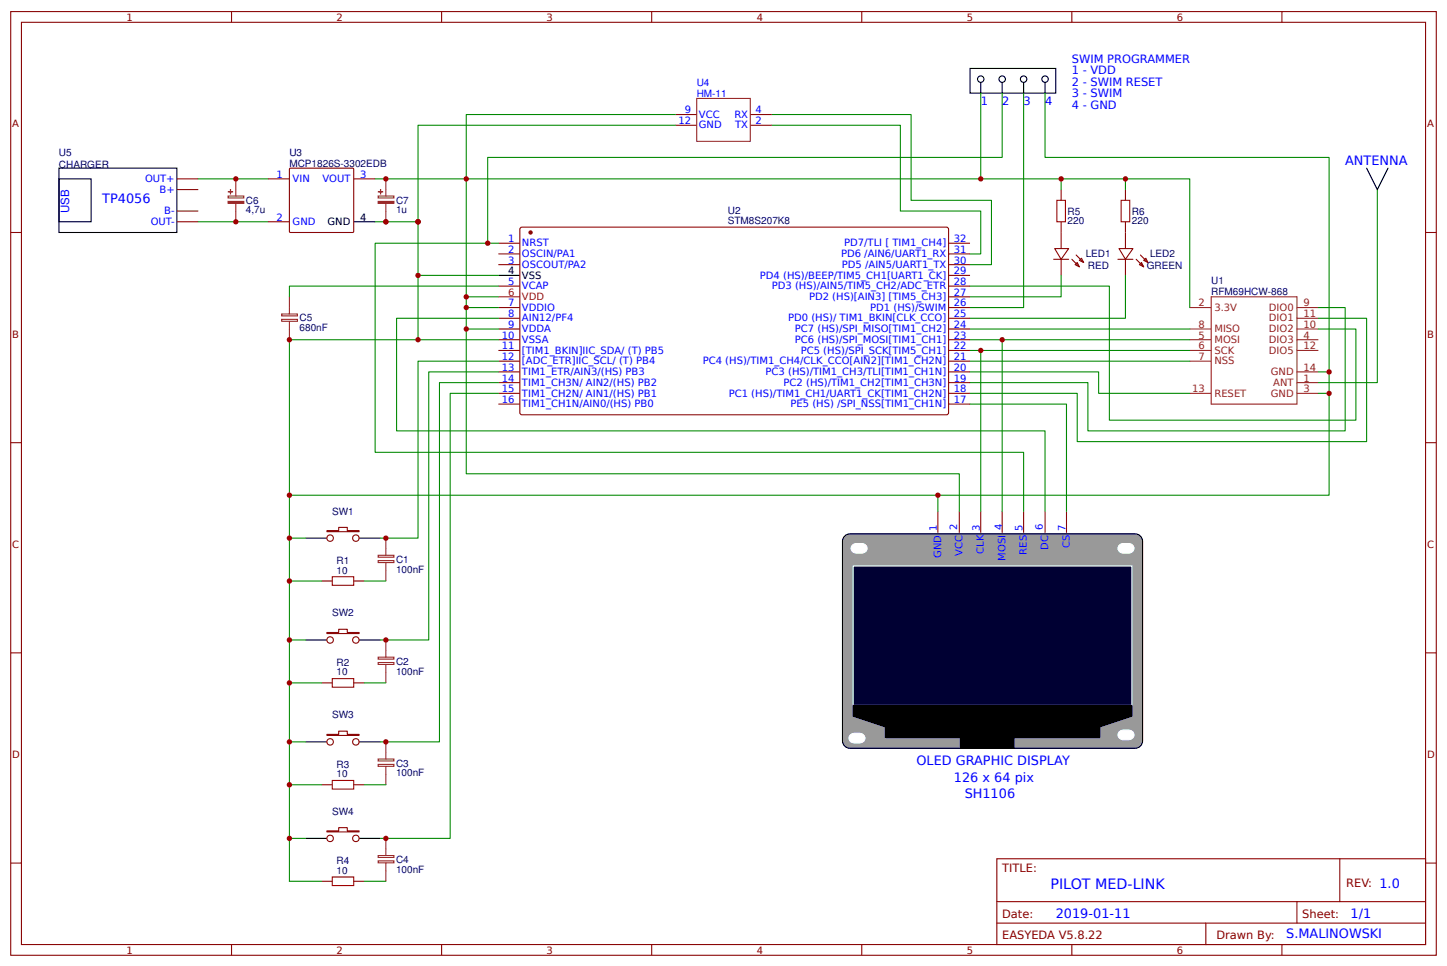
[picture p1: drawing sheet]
<svg xmlns="http://www.w3.org/2000/svg" width="357mm" height="238mm" viewBox="0 0 357 238" stroke-linecap="round" stroke-linejoin="round" font-family="sans-serif">
<g fill="none" stroke="#800" stroke-width=".26">
<path d="M2.6 2.9h351.9v232.8h-351.9zM5.3 5.5h346.6v227.5h-346.6zM57.1 2.9v2.6M109 2.9v2.6M160.9 2.9v2.6M212.7 2.9v2.6M264.6 2.9v2.6M316.4 2.9v2.6M2.6 57.4h2.7M128.6 56.1h105.3l.3 .5-.1 45.5-.5 .2h-105l-.3-.5v-45.2zM351.9 57.4h2.6M123 60h5.3"/>
<path d="M123 70.6h5.3M123 78.5h5.3M123 62.7h5.3M123 65.3h5.3M123 75.9h5.3M234.2 60h5.2M234.2 70.6h5.2M234.2 78.5h5.2M234.2 62.7h5.2M234.2 65.3h5.2M234.2 75.9h5.2M234.2 73.2h5.2"/>
<path d="M234.2 67.9h5.2M123 81.2h5.3M123 83.8h5.3M123 86.5h5.3M123 89.1h5.3M123 91.8h5.3M123 94.4h5.3M123 97h5.3M123 99.7h5.3M234.2 81.2h5.2M234.2 83.8h5.2M234.2 86.5h5.2"/>
<path d="M234.2 89.1h5.2M234.2 91.8h5.2M234.2 94.4h5.2M234.2 97h5.2M234.2 99.7h5.2M2.6 109.2h2.7M351.9 109.2h2.6M2.6 161.1h2.7M351.9 161.1h2.6M2.6 212.9h2.7M246.1 211.9h105.8v21.1h-105.8zM330.7 211.9v10.6"/>
<path d="M351.9 212.9h2.6M57.1 233v2.7M109 233v2.7M160.9 233v2.7M212.7 233v2.7M246.1 222.5h105.8M246.1 227.8h105.8M264.6 233v2.7M297.7 227.8v5.2M316.4 233v2.7M320.1 222.5v5.3"/>
</g>
<g fill="none" stroke="#8d2323" stroke-width=".26">
<path d="M293.7 75.9h5.3M299 73.2h21.1v26.5h-21.1zM320.1 75.9h5.3M320.1 78.5h5.3M293.7 97h5.3M293.7 81.2h5.3M293.7 83.8h5.3M293.7 86.5h5.3M293.7 89.1h5.3M320.1 97h5.3M320.1 81.2h5.3M320.1 83.8h5.3"/>
<path d="M320.1 86.5h5.3M320.1 94.4h5.3M320.1 91.8h5.3"/>
</g>
<path d="M123 67.9h5.3" fill="none" stroke="#000" stroke-width=".26"/>
<path d="M123 73.2h5.3" fill="none" stroke="#f00" stroke-width=".26"/>
<circle cx="131" cy="57.4" r=".4" fill="#800" stroke="#800" stroke-width=".26"/>
<path d="M325.4 78.5h11.9v30.5h-71.4v-12h-26.5M325.4 75.9h6.7v30.4h-63.5v-11.9h-29.2M239.4 91.8h31.8v5.2h22.5M239.4 81.2h54.3M239.4 83.8h54.3M239.4 86.5h54.3M239.4 89.1h54.3" fill="none" stroke="#080" stroke-width=".26"/>
<path d="M208.5 132.3l.8-.5 .5-.1h70.4a1.85 1.85 0 0 1 1.8 1.9v49.2a1.85 1.85 0 0 1-1.8 1.8h-70.4a1.85 1.85 0 0 1-1.8-1.8v-49.2v-.5z" fill="#999" stroke="#000" stroke-width=".26"/>
<path d="M210.6 139.6h68.8v34.4h-68.8z" fill="#003" stroke="#fff" stroke-width=".26"/>
<path d="M210.6 174h68.8v2.7l-7.9 2.6v2.7h-53v-2.7l-7.9-2.6zM237.1 182h13.2v2.6h-13.2z" fill="#000" stroke="#000" stroke-width=".26"/>
<g fill="none" stroke="#800" stroke-width=".26">
<path d="M166.7 28.3h5.3M166.7 30.9h5.3M185.2 28.3h5.3M185.2 30.9h5.3M43.7 44.1h5.2M43.7 54.7h5.2M43.7 52.1h5.2M43.7 46.8h5.2M66.1 44.1h5.3M66.1 54.7h5.3M71.5 41.6l.2-.1h15.5l.1 .3v15.4l-.3 .2-15.4-.1-.2-.2zM87.3 44.1h5.3"/>
<path d="M261.9 46.8v2.6M261.9 54.7v6.6M277.8 46.8v2.6M277.8 54.7v6.6M260.1 64h3.7M260.3 61.3h3.5l-1.9 2.7zM261.9 64v3.9M264.6 64l1.8 1.8M265.4 65.3l.5-.5 .5 1zM265.6 62.9l1.9 1.9M266.4 64.2l.6-.5 .5 1.1zM276 64h3.7"/>
<path d="M276.2 61.3h3.5l-1.9 2.7zM277.8 64v3.9M280.5 64l1.8 1.8M281.3 65.3l.5-.5 .5 1zM281.5 62.9l1.9 1.9M282.8 63.7l.6 1.1-1.1-.6zM80.7 130.9h2.9v-.8h2.1v.8h2.9v.3h-7.9zM231.5 126.2v5.2M236.8 126.2v5.2M242.1 126.2v5.2M247.4 126.2v5.2M252.7 126.2v5.2"/>
<path d="M258 126.2v5.2M263.3 126.2v5.2M79.4 143.4h2.6M80.7 156.1h2.9v-.8h2.1v.8h2.9v.2h-7.9zM87.3 143.4h2.7M79.4 168.5h2.6M87.3 168.5h2.7M79.4 193.6h2.6M80.7 181.2h2.9v-.8h2.1v.8h2.9v.3h-7.9zM87.3 193.6h2.7M79.4 217.4h2.6M80.7 205h2.9v-.8h2.1v.8h2.9v.3h-7.9z"/>
<path d="M87.3 217.4h2.7"/>
<circle cx="81.5" cy="132.8" r=".8"/>
<circle cx="87.8" cy="132.8" r=".8"/>
<circle cx="81.5" cy="157.9" r=".8"/>
<circle cx="87.8" cy="157.9" r=".8"/>
<circle cx="81.5" cy="183" r=".8"/>
<circle cx="87.8" cy="183" r=".8"/>
<circle cx="81.5" cy="206.9" r=".8"/>
<circle cx="87.8" cy="206.9" r=".8"/>
</g>
<g fill="#fff" stroke="#fff" stroke-width=".26">
<path d="M209.8 181.4a3.1 3.1 0 0 1 3.2-.2 1.18 1.18 0 0 1 .4 1.3 1.18 1.18 0 0 1-1.2 .8 2.35 2.35 0 0 1-2.4-.5 1.1 1.1 0 0 1 0-1.4z"/>
<path d="M210.3 134.6a3.1 3.1 0 0 1 3.2-.3 1.18 1.18 0 0 1 .5 1.4 1.18 1.18 0 0 1-1.3 .8 2.35 2.35 0 0 1-2.4-.5 1.1 1.1 0 0 1 0-1.4z"/>
<path d="M276.2 134.6a3.1 3.1 0 0 1 3.2-.3 1.18 1.18 0 0 1 .4 1.4 1.18 1.18 0 0 1-1.2 .8 2.35 2.35 0 0 1-2.4-.5 1.1 1.1 0 0 1 0-1.4z"/>
<path d="M276.2 180.6a3.1 3.1 0 0 1 3.2-.2 1.18 1.18 0 0 1 .4 1.3 1.18 1.18 0 0 1-1.2 .8 2.35 2.35 0 0 1-2.4-.5 1.1 1.1 0 0 1 0-1.4z"/>
</g>
<g fill="none" stroke="#080" stroke-width=".26">
<path d="M166.7 28.3h-51.6v15.8h178.6v31.8M166.7 30.9h-63.5v23.8M190.5 30.9h31.7v21.2h19.9v10.6h-2.7M190.5 28.3h34.4v21.1h19.8v15.9h-5.3M242.1 23v21.1M247.4 23v15.8h-127v21.2M252.7 23v52.9h-13.3M258 23v15.8h70.1v53M48.9 44.1h17.2M48.9 54.7h17.2M92.6 44.1h22.5v72.8h121.7v9.3M92.6 54.7h10.6v13.2"/>
<path d="M261.9 44.1v2.7M277.8 44.1v2.7M340 46.8v47.6h-14.6M115.1 73.2h7.9M115.1 75.9h7.9M123 78.5h-25.1v27.8h160.1v19.9M123 60h-30.4v51.6h160.1v14.6M123 70.6h-51.6v2.6M123 67.9h-19.8v15.9h19.8M239.4 70.6h34.4v33.1h60.9v-22.5h-9.3M261.9 67.9v5.3h-22.5M277.8 67.9v10.6h-38.4"/>
<path d="M103.2 83.8h-31.8v133.6h8M115.1 81.2h7.9M123 89.1h-19.8v43.7h-9.3M123 91.8h-17.2v66.1h-11.9M123 94.4h-14.5v88.6h-14.6M123 97h-11.9v109.9h-17.2M239.4 99.7h23.9v26.5M242.1 86.5v39.7M247.4 83.8v42.4M325.4 91.8h2.7v30.4h-96.6M325.4 97h2.7M71.4 122.2h160.1v4"/>
<path d="M71.4 132.8h4M71.4 143.4h8M71.4 157.9h4M90 143.4h5.2M71.4 168.5h8M90 168.5h5.2M71.4 183h4M71.4 193.6h8M90 193.6h5.2M71.4 206.9h4M90 217.4h5.2"/>
</g>
<g fill="none" stroke="#000" stroke-width=".26">
<path d="M239.4 16.9h21.2v6.1h-21.2zM242.1 20.3v2.7M247.4 20.3v2.7M252.7 20.3v2.7M258 20.3v2.7M14.6 41.5h29.1v15.9h-29.1zM14.6 44.1h7.9v10.6h-7.9zM87.3 54.7h5.3M337.3 41.5l2.7 5.3 2.6-5.3M75.4 132.8h5.3M88.6 132.8h5.3M75.4 157.9h5.3"/>
<path d="M88.6 157.9h5.3M75.4 183h5.3M88.6 183h5.3M75.4 206.9h5.3M88.6 206.9h5.3"/>
<circle cx="242.1" cy="19.5" r=".79"/>
<circle cx="247.4" cy="19.5" r=".79"/>
<circle cx="252.7" cy="19.5" r=".79"/>
<circle cx="258" cy="19.5" r=".79"/>
</g>
<path d="M260.9 49.4h2.1v5.3h-2.1zM276.8 49.4h2.1v5.3h-2.1zM82 142.3h5.3v2.1h-5.3zM82 167.4h5.3v2.1h-5.3zM82 192.6h5.3v2.1h-5.3zM82 216.4h5.3v2.1h-5.3z" fill="none" stroke="#a00000" stroke-width=".26"/>
<g fill="none" stroke="#8d2323" stroke-width=".26">
<path d="M56.3 48.4h3.9v.4h-3.9zM58.2 44.1v4.3M58.2 50.2v4.5M93.3 48.4h3.9v.4h-3.9zM95.2 44.1v4.3M95.2 50.2v4.5M69.5 78.8h3.9v.5h-3.9zM69.5 77.5h3.9v.4h-3.9zM71.4 73.2v4.3M71.4 79.3v4.5M93.3 138.3h3.9v.5h-3.9zM93.3 137h3.9v.5h-3.9z"/>
<path d="M95.2 132.8v4.2M95.2 138.9v4.5M95.2 157.9v4.2M93.3 163.5h3.9v.4h-3.9zM93.3 162.1h3.9v.5h-3.9zM95.2 164v4.5M93.3 188.6h3.9v.5h-3.9zM93.3 187.3h3.9v.4h-3.9zM95.2 183v4.3M95.2 189.1v4.5M93.3 212.4h3.9v.5h-3.9zM93.3 211.1h3.9v.5h-3.9z"/>
<path d="M95.2 206.9v4.2M95.2 212.9v4.5"/>
</g>
<g fill="#8d2323" stroke="#8d2323" stroke-width=".26">
<path d="M56.3 49.7h3.9v.5h-3.9z"/>
<path d="M56.4 47.3h1z"/>
<path d="M56.9 46.8v1z"/>
<path d="M93.3 49.7h3.9v.5h-3.9z"/>
<path d="M93.4 47.3h1.1z"/>
<path d="M93.9 46.8l.1 1z"/>
</g>
<path d="M172 24.3h13.2v10.6h-13.2z" fill="none" stroke="#633" stroke-width=".26"/>
<g fill="#c00">
<circle cx="103.2" cy="67.9" r=".66"/>
<circle cx="103.2" cy="54.7" r=".66"/>
<circle cx="95.2" cy="54.7" r=".66"/>
<circle cx="277.8" cy="44.1" r=".66"/>
<circle cx="71.4" cy="83.8" r=".66"/>
<circle cx="71.4" cy="206.9" r=".66"/>
<circle cx="95.2" cy="183" r=".66"/>
<circle cx="71.4" cy="193.6" r=".66"/>
<circle cx="95.2" cy="157.9" r=".66"/>
<circle cx="71.4" cy="168.5" r=".66"/>
<circle cx="71.4" cy="143.4" r=".66"/>
<circle cx="95.2" cy="132.8" r=".66"/>
<circle cx="71.4" cy="122.2" r=".66"/>
<circle cx="71.4" cy="183" r=".66"/>
<circle cx="71.4" cy="132.8" r=".66"/>
<circle cx="328.1" cy="97" r=".66"/>
<circle cx="247.4" cy="83.8" r=".66"/>
<circle cx="242.1" cy="86.5" r=".66"/>
<circle cx="231.5" cy="122.2" r=".66"/>
<circle cx="71.4" cy="157.9" r=".66"/>
<circle cx="103.2" cy="83.8" r=".66"/>
<circle cx="95.2" cy="206.9" r=".66"/>
<circle cx="115.1" cy="73.2" r=".66"/>
<circle cx="115.1" cy="75.9" r=".66"/>
<circle cx="115.1" cy="44.1" r=".66"/>
<circle cx="120.4" cy="60" r=".66"/>
<circle cx="115.1" cy="81.2" r=".66"/>
<circle cx="242.1" cy="44.1" r=".66"/>
<circle cx="261.9" cy="44.1" r=".66"/>
<circle cx="328.1" cy="91.8" r=".66"/>
<circle cx="95.2" cy="44.1" r=".66"/>
<circle cx="58.2" cy="44.1" r=".66"/>
<circle cx="58.2" cy="54.7" r=".66"/>
</g>
<text font-size="3.5" fill="#00f" x="259.3" y="219.4">PILOT MED-LINK</text>
<g font-size="3.2" fill="#00f">
<text x="332.1" y="40.7">ANTENNA</text>
<text x="25.2" y="50">TP4056</text>
<text x="226.2" y="188.9">OLED GRAPHIC DISPLAY</text>
<text x="235.5" y="192.8">126 x 64 pix</text>
<text x="238.1" y="196.8">SH1106</text>
<text x="260.6" y="226.4">2019-01-11</text>
<text x="333.4" y="226.4">1/1</text>
<text x="317.5" y="231.5">S.MALINOWSKI</text>
</g>
<g font-size="2.8" fill="#00f">
<text x="264.6" y="15.6">SWIM PROGRAMMER</text>
<text x="264.6" y="18.4">1 - VDD</text>
<text x="264.6" y="21.2">2 - SWIM RESET</text>
<text x="242.1" y="25.8">1</text>
<text x="247.4" y="25.8">2</text>
<text x="252.7" y="25.8">3</text>
<text x="258" y="25.8">4</text>
<text x="264.6" y="24">3 - SWIM</text>
<text x="264.6" y="26.8">4 - GND</text>
<text x="17.1" y="52.6" transform="rotate(-90 17.1 52.6)">USB</text>
</g>
<g font-size="2.8" fill="#800">
<text x="247.4" y="215.1">TITLE:</text>
<text x="332.3" y="218.8">REV: 1.0</text>
<text x="247.4" y="226.4">Date:</text>
<text x="321.5" y="226.4">Sheet:</text>
<text x="247.4" y="231.7">EASYEDA V5.8.22</text>
<text x="300.3" y="231.7">Drawn By:</text>
</g>
<g font-size="2.5" fill="#800">
<text x="31.2" y="5.1">1</text>
<text x="83.1" y="5.1">2</text>
<text x="134.9" y="5.1">3</text>
<text x="186.8" y="5.1">4</text>
<text x="238.7" y="5.1">5</text>
<text x="290.5" y="5.1">6</text>
<text x="3" y="31.4">A</text>
<text x="352.3" y="31.4">A</text>
<text x="3" y="83.3">B</text>
<text x="352.3" y="83.3">B</text>
<text x="3" y="135.1">C</text>
<text x="352.3" y="135.1">C</text>
<text x="3" y="187">D</text>
<text x="352.3" y="187">D</text>
<text x="31.2" y="235.3">1</text>
<text x="83.1" y="235.3">2</text>
<text x="134.9" y="235.3">3</text>
<text x="186.8" y="235.3">4</text>
<text x="238.7" y="235.3">5</text>
<text x="290.5" y="235.3">6</text>
</g>
<g font-size="2.5" fill="#00f">
<text x="172" y="21.3">U4</text>
<text x="172" y="23.9">HM-11</text>
<text x="169.1" y="28">9</text>
<text x="172.5" y="29.1">VCC</text>
<text x="181.3" y="29.1">RX</text>
<text x="186.5" y="28">4</text>
<text x="167.5" y="30.6">12</text>
<text x="172.5" y="31.7">GND</text>
<text x="181.5" y="31.7">TX</text>
<text x="186.5" y="30.6">2</text>
<text x="35.8" y="44.9">OUT+</text>
<text x="39.4" y="47.6">B+</text>
<text x="68.3" y="43.9">1</text>
<text x="72.2" y="44.9">VIN</text>
<text x="79.6" y="44.9">VOUT</text>
<text x="88.9" y="43.9">3</text>
<text x="40.5" y="52.9">B-</text>
<text x="37.2" y="55.5">OUT-</text>
<text x="68.3" y="54.5">2</text>
<text x="72.2" y="55.5">GND</text>
<text x="125.4" y="59.7">1</text>
<text x="235.5" y="59.7">32</text>
<text x="125.4" y="62.4">2</text>
<text x="125.4" y="65">3</text>
<text x="128.9" y="60.8">NRST</text>
<text x="128.9" y="63.4">OSCIN/PA1</text>
<text x="207.6" y="63.4">PD6 /AIN6/UART1_RX</text>
<text x="208.4" y="60.8">PD7/TLI [ TIM1_CH4]</text>
<text x="235.5" y="65">30</text>
<text x="235.5" y="62.4">31</text>
<text x="125.4" y="70.3">5</text>
<text x="128.9" y="71.4">VCAP</text>
<text x="128.9" y="66.1">OSCOUT/PA2</text>
<text x="187.6" y="68.7">PD4 (HS)/BEEP/TIM5_CH1[UART1_CK]</text>
<text x="190.5" y="71.4">PD3 (HS)/AIN5/TIM5_CH2/ADC_ETR</text>
<text x="207.8" y="66.1">PD5 /AIN5/UART1_TX</text>
<text x="235.5" y="70.3">28</text>
<text x="235.5" y="67.7">29</text>
<text x="125.4" y="75.6">7</text>
<text x="128.9" y="76.7">VDDIO</text>
<text x="199.7" y="74">PD2 (HS)[AIN3] [TIM5_CH3]</text>
<text x="214.8" y="76.7">PD1 (HS)/SWIM</text>
<text x="235.5" y="75.6">26</text>
<text x="235.5" y="73">27</text>
<text x="123.9" y="83.6">10</text>
<text x="125.4" y="78.3">8</text>
<text x="125.4" y="80.9">9</text>
<text x="128.9" y="79.3">AIN12/PF4</text>
<text x="128.9" y="82">VDDA</text>
<text x="194.6" y="79.3">PD0 (HS)/ TIM1_BKIN[CLK_CCO]</text>
<text x="196.2" y="82">PC7 (HS)/SPI_MISO[TIM1_CH2]</text>
<text x="235.5" y="83.6">23</text>
<text x="235.5" y="80.9">24</text>
<text x="235.5" y="78.3">25</text>
<text x="123.9" y="86.2">11</text>
<text x="123.9" y="88.8">12</text>
<text x="128.9" y="84.6">VSSA</text>
<text x="128.9" y="87.3">[TIM1_BKIN]IIC_SDA/ (T) PB5</text>
<text x="128.9" y="89.9">[ADC_ETR]IIC_SCL/ (T) PB4</text>
<text x="173.5" y="89.9">PC4 (HS)/TIM1_CH4/CLK_CCO[AIN2][TIM1_CH2N]</text>
<text x="196.2" y="84.6">PC6 (HS)/SPI_MOSI[TIM1_CH1]</text>
<text x="197.7" y="87.3">PC5 (HS)/SPI_SCK[TIM5_CH1]</text>
<text x="235.5" y="88.8">21</text>
<text x="235.5" y="86.2">22</text>
<text x="123.9" y="91.5">13</text>
<text x="123.9" y="94.1">14</text>
<text x="128.9" y="92.6">TIM1_ETR/AIN3/(HS) PB3</text>
<text x="128.9" y="95.2">TIM1_CH3N/ AIN2/(HS) PB2</text>
<text x="189" y="92.6">PC3 (HS)/TIM1_CH3/TLI[TIM1_CH1N]</text>
<text x="193.4" y="95.2">PC2 (HS)/TIM1_CH2[TIM1_CH3N]</text>
<text x="235.5" y="94.1">19</text>
<text x="235.5" y="91.5">20</text>
<text x="123.9" y="96.8">15</text>
<text x="123.9" y="99.4">16</text>
<text x="128.9" y="97.8">TIM1_CH2N/ AIN1/(HS) PB1</text>
<text x="128.9" y="100.5">TIM1_CH1N/AIN0/(HS) PB0</text>
<text x="179.9" y="97.8">PC1 (HS)/TIM1_CH1/UART1_CK[TIM1_CH2N]</text>
<text x="195.1" y="100.5">PE5 (HS) /SPI_NSS[TIM1_CH1N]</text>
<text x="235.5" y="99.4">17</text>
<text x="235.5" y="96.8">18</text>
<text x="231.2" y="130.9" transform="rotate(-90 231.2 130.9)">1</text>
<text x="236.3" y="130.7" transform="rotate(-90 236.3 130.7)">2</text>
<text x="241.8" y="130.9" transform="rotate(-90 241.8 130.9)">3</text>
<text x="247.4" y="130.7" transform="rotate(-90 247.4 130.7)">4</text>
<text x="252.4" y="130.9" transform="rotate(-90 252.4 130.9)">5</text>
<text x="257.4" y="130.7" transform="rotate(-90 257.4 130.7)">6</text>
<text x="263" y="130.9" transform="rotate(-90 263 130.9)">7</text>
<text x="232.3" y="137.6" transform="rotate(-90 232.3 137.6)">GND</text>
<text x="237.6" y="137.1" transform="rotate(-90 237.6 137.1)">VCC</text>
<text x="242.9" y="136.7" transform="rotate(-90 242.9 136.7)">CLK</text>
<text x="253.5" y="136.8" transform="rotate(-90 253.5 136.8)">RES</text>
<text x="258.8" y="135.6" transform="rotate(-90 258.8 135.6)">DC</text>
<text x="264.1" y="135.3" transform="rotate(-90 264.1 135.3)">CS</text>
<text x="248.2" y="138.3" transform="rotate(-90 248.2 138.3)">MOSI</text>
</g>
<g font-size="2.5" fill="#000080">
<text x="14.6" y="41.4">CHARGER</text>
<text x="14.6" y="38.4">U5</text>
<text x="71.4" y="41.1">MCP1826S-3302EDB</text>
<text x="71.4" y="38.4">U3</text>
<text x="60.7" y="52.6">4,7u</text>
<text x="60.7" y="50.3">C6</text>
<text x="97.8" y="52.6">1u</text>
<text x="97.8" y="50.3">C7</text>
<text x="179.7" y="52.9">U2</text>
<text x="263.5" y="53">R5</text>
<text x="279.4" y="53">R6</text>
<text x="179.7" y="55.2">STM8S207K8</text>
<text x="263.5" y="55.3">220</text>
<text x="279.4" y="55.3">220</text>
<text x="268" y="63.5">LED1</text>
<text x="283.9" y="63.5">LED2</text>
<text x="268.5" y="66.5">RED</text>
<text x="283.1" y="66.5">GREEN</text>
<text x="299" y="70.2">U1</text>
<text x="299" y="72.8">RFM69HCW-868</text>
<text x="74" y="81.7">680nF</text>
<text x="74" y="79.3">C5</text>
<text x="82" y="126.9">SW1</text>
<text x="83.1" y="141.5">10</text>
<text x="83.1" y="139.1">R1</text>
<text x="97.8" y="141.3">100nF</text>
<text x="97.8" y="138.9">C1</text>
<text x="82" y="152.1">SW2</text>
<text x="83.1" y="166.6">10</text>
<text x="83.1" y="164.3">R2</text>
<text x="97.8" y="166.4">100nF</text>
<text x="97.8" y="164.1">C2</text>
<text x="82" y="177.2">SW3</text>
<text x="83.1" y="191.8">10</text>
<text x="83.1" y="189.4">R3</text>
<text x="97.8" y="191.6">100nF</text>
<text x="97.8" y="189.2">C3</text>
<text x="82" y="201">SW4</text>
<text x="83.1" y="215.6">10</text>
<text x="83.1" y="213.2">R4</text>
<text x="97.8" y="215.4">100nF</text>
<text x="97.8" y="213">C4</text>
</g>
<g font-size="2.5">
<text x="80.9" y="55.5">GND</text>
<text x="88.9" y="54.5">4</text>
<text x="125.4" y="67.7">4</text>
<text x="128.9" y="68.7">VSS</text>
</g>
<g font-size="2.5" fill="#f00">
<text x="125.4" y="73">6</text>
<text x="128.9" y="74">VDD</text>
</g>
<g font-size="2.5" fill="#8d2323">
<text x="295.8" y="75.6">2</text>
<text x="299.8" y="76.7">3.3V</text>
<text x="313.2" y="76.7">DIO0</text>
<text x="321.7" y="75.6">9</text>
<text x="295.8" y="80.9">8</text>
<text x="295.8" y="83.6">5</text>
<text x="299.8" y="82">MISO</text>
<text x="313.2" y="79.3">DIO1</text>
<text x="313.2" y="82">DIO2</text>
<text x="321.7" y="78.3">11</text>
<text x="321.7" y="80.9">10</text>
<text x="321.7" y="83.6">4</text>
<text x="295.8" y="86.2">6</text>
<text x="295.8" y="88.8">7</text>
<text x="299.8" y="87.3">SCK</text>
<text x="299.8" y="84.6">MOSI</text>
<text x="299.8" y="89.9">NSS</text>
<text x="313.2" y="84.6">DIO3</text>
<text x="313.2" y="87.3">DIO5</text>
<text x="321.7" y="86.2">12</text>
<text x="313.7" y="92.6">GND</text>
<text x="314.3" y="95.2">ANT</text>
<text x="321.7" y="94.1">1</text>
<text x="321.7" y="91.5">14</text>
<text x="294.2" y="96.8">13</text>
<text x="299.8" y="97.8">RESET</text>
<text x="313.7" y="97.8">GND</text>
<text x="321.7" y="96.8">3</text>
</g>
</svg>
